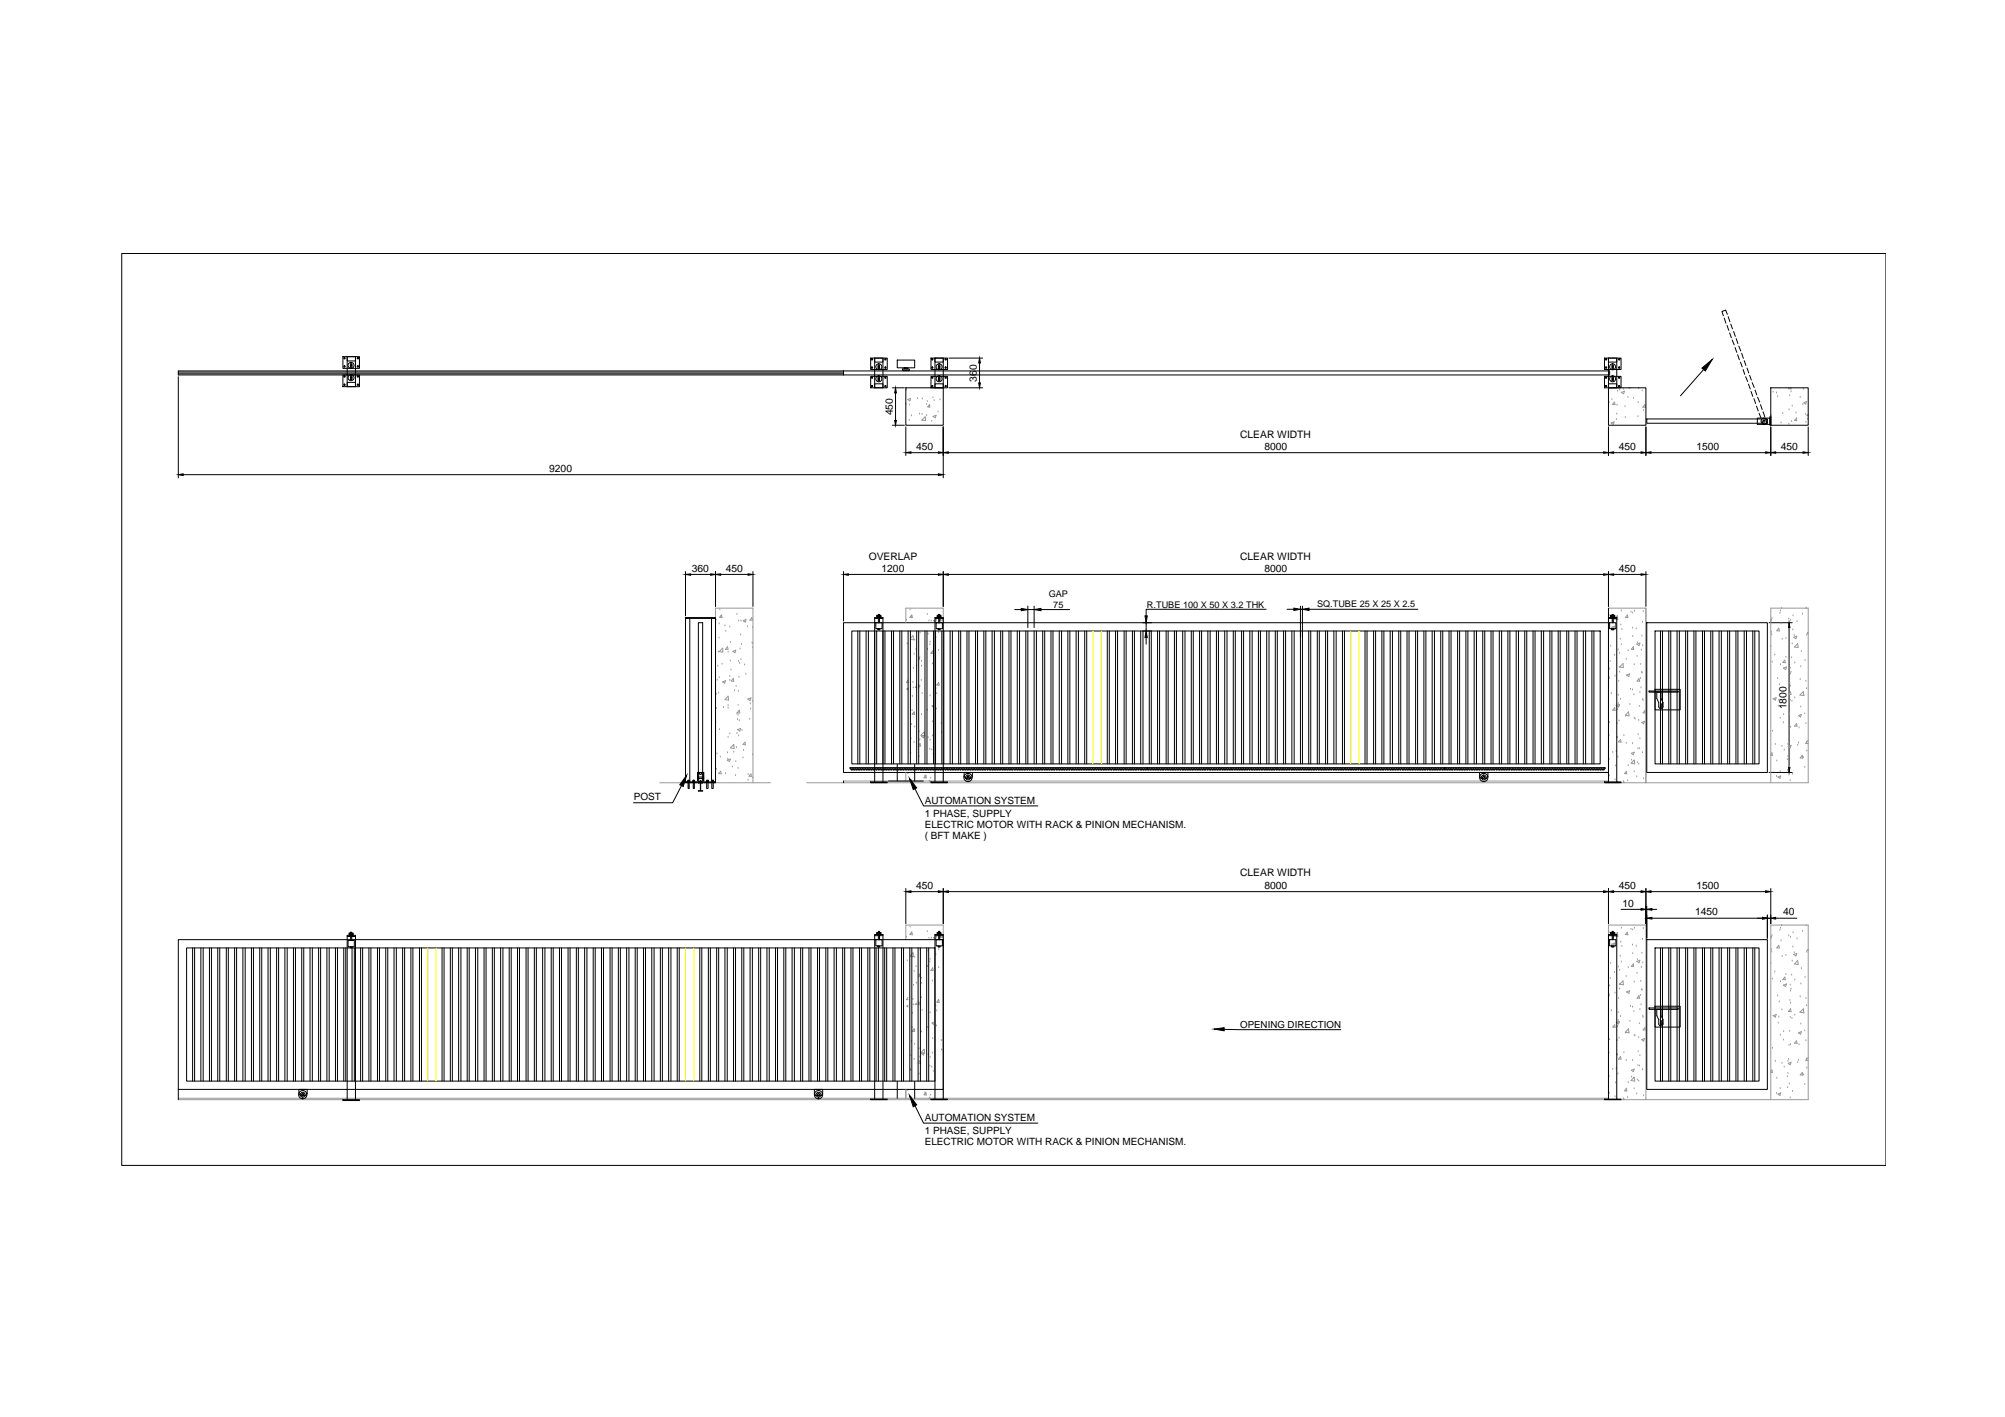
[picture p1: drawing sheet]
<svg xmlns="http://www.w3.org/2000/svg" width="297mm" height="210mm" viewBox="0 0 297 210" stroke-linecap="round" stroke-linejoin="round" font-family="sans-serif">
<!-- layer: 0 -->
<g fill="none" stroke="#000" stroke-width=".15">
<path d="M18 37.5h261.4v135.1h-261.4zM26.4 54.9h212.1v.6h-212.1zM26.4 55.8v15M26.4 55.4h98.6M26.4 55.1h98.6M50.8 55.5h2.5v1.8h-2.5zM50.8 52.8h2.5v1.8h-2.5zM51.4 56.6h1.3v.7h-1.3zM51.4 52.8h1.3v.7h-1.3zM51.4 52.8v4.5M51.9 54.3l.1 .1 .1-.1M51.9 56.2l.1 .1 .1-.1"/>
<path d="M51.9 54v.4M51.9 55.8v.4M52.1 54l-.1-.2-.1 .2M52.1 55.7l-.1-.1-.1 .1M52.2 54v.4M52.2 55.8v.4M52.7 52.8v4.5M125 54.9v.6M129 55.8h2.4v1.6h-2.4zM129 53h2.4v1.7h-2.4zM129.6 56.9h1.2v.5h-1.2zM129.6 53h1.2v.6h-1.2z"/>
<path d="M129.6 53v4.4M130.1 54.1v.4l.1 .2 .1-.2v-.4M130.1 55.9v.4l.1 .1 .1-.1v-.4M130.3 54.1l-.1-.1-.1 .1M130.3 55.9l-.1-.1-.1 .1M130.8 53v4.4M132.2 57.4h1.8M132.7 58.2v4.1M132.9 53.3h2.6v1.2h-2.6zM133.7 54.7h1v.2h-1zM133.9 54.5h.6v.2h-.6zM134.2 57.4h5.5v5.6h-5.5z"/>
<path d="M137.9 55.8h2.5v1.6h-2.5zM137.9 53h2.5v1.7h-2.5zM138.5 56.9h1.2v.5h-1.2zM138.5 53h1.2v.6h-1.2zM138.5 53v4.4M139 54.1v.4l.1 .2 .1-.2v-.4M139 55.9v.4l.1 .1 .1-.1v-.4M139.2 54.1l-.1-.1-.1 .1M139.2 55.9l-.1-.1-.1 .1M139.7 53v4.4M140.6 57.4h5M140.6 53h5"/>
<path d="M145.1 53.8v2.9M237.7 55.8h2.5v1.6h-2.5zM237.7 53h2.5v1.7h-2.5zM238.3 57.4h5.5v5.6h-5.5zM238.3 56.9h1.2v.5h-1.2zM238.3 53h1.2v.6h-1.2zM238.3 53v4.4M238.8 54.1v.5M238.8 55.9v.4M239 54.1v.5l-.2-.1M239 54.1l-.1-.1-.1 .1M239 55.9l-.1-.1-.1 .1"/>
<path d="M239 55.9v.5l-.2-.1M239.5 53v4.4M252.4 54.7l-3.4 3.9M255.4 47.1l.3 .8M255.9 48.2l.2 .7M255.9 46.6l-.2-.7-.6 .2 .2 .7M256 46.9l.3 .8M256.2 49.3l.3 .7M256.4 48l.3 .7M256.6 50.4l.3 .7M256.8 49.1l.3 .7M257 51.5l.3 .7"/>
<path d="M257.2 50.2l.3 .7M257.4 52.5l.3 .8M257.6 51.3l.3 .7M257.9 53.6l.2 .8M258 52.3l.3 .8M258.2 54.7l.3 .8M258.4 53.4l.3 .7M258.6 55.8l.3 .7M258.8 54.5l.3 .7M259 56.9l.3 .7M259.2 55.6l.3 .7M259.4 58l.3 .7"/>
<path d="M259.6 56.7l.3 .7M259.8 59.1l.3 .7M260 57.8l.3 .7M260.4 58.8l.3 .8M260.8 59.9l.3 .8M262.3 57.4h5.6v5.6h-5.6zM27.1 70.3h111.9M132.2 63h1.8M134.2 63.2v4.3M135 67.1h4M139.7 63.2v7.6M140.5 67.1h97.1"/>
<path d="M238.3 63.2v4.3M239.1 67.1h4M243.8 63.2v4.3M244 62.1h17.8v.6h-17.8zM244.6 67.1h17M260.2 60.2l.3 .7M260.4 61.9h1.8v1h-1.8zM260.6 61.2l.3 .7M261.2 61l.3 .7M261.6 62.1l.2 .6-.6 .2-.2-.6M262.2 61.8h.1v1.2h-.1zM262.3 61.8v1.2"/>
<path d="M262.3 63.2v4.3M263.1 67.1h4M267.9 63.2v4.3M101.6 91.6h.6v24.2h-.6zM101.6 84.7v6.5M102.3 85.1h3M103.5 92.2h.6v22.2h-.6zM105.4 91.6h.6v24.2h-.6zM106 91.5h-4.4v.1h4.4M106 84.7v5.1M106.8 85.1h4M111.5 84.7v5.1"/>
<path d="M125 92.2h113.3v22.2h-113.3zM125 84.7v7.3M125.7 85.1h13.3M126.2 93.5h110.9v19.7h-110.9zM127.1 93.5v19.7M127.4 93.5v19.7M128.3 93.5v19.7M128.7 93.5v19.7M129.6 91.6h1.2M129.8 92.2h.9v.9h-.9zM129.9 93.5v19.7M129.9 91.3h.6v.2h-.6z"/>
<path d="M129.9 91.1h.6v.2h-.6zM130 93.1h.3v.2h-.3zM130.1 91h.2v1.2h-.2zM131.1 93.5v19.7M132.1 93.5v19.7M132.4 93.5v19.7M133.3 93.5v19.7M133.6 93.5v19.7M134.5 93.5v19.7M134.9 93.5v19.7M135.8 93.5v19.7M136.1 93.5v19.7"/>
<path d="M137 93.5v19.7M137.3 93.5v19.7M138.3 93.5v19.7M138.5 91.6h1.2M138.6 93.5v19.7M138.7 92.2h.9v.9h-.9zM138.9 91.3h.5v.2h-.5zM138.9 91.1h.5v.2h-.5zM139 93.1h.3v.2h-.3zM139.1 91h.1v1.2h-.1zM139.5 93.5v19.7M139.7 84.7v5.1"/>
<path d="M139.8 93.5v19.7M140.5 85.1h97.1M140.8 93.5v19.7M141.1 93.5v19.7M142 93.5v19.7M142.3 93.5v19.7M143.3 93.5v19.7M143.6 93.5v19.7M144.5 93.5v19.7M144.8 93.5v19.7M145.8 93.5v19.7M146.1 93.5v19.7"/>
<path d="M147 93.5v19.7M147.3 93.5v19.7M148.3 93.5v19.7M148.5 93.5v19.7M149.5 93.5v19.7M149.8 93.5v19.7M150.3 90.3h1M150.7 93.5v19.7M151 93.5v19.7M152 93.5v19.7M152.3 89.8v3.2M152.3 93.5v19.7"/>
<path d="M152.3 90.3h.9M153.2 89.8v3.2M153.2 93.5v19.7M153.5 93.5v19.7M154.2 90.3h4.3M154.5 93.5v19.7M154.8 93.5v19.7M155.7 93.5v19.7M156 93.5v19.7M156.9 93.5v19.7M157.3 93.5v19.7M158.2 93.5v19.7"/>
<path d="M158.5 93.5v19.7M159.4 93.5v19.7M159.8 93.5v19.7M160.7 93.5v19.7M161 93.5v19.7M164 93.5v19.7M164.3 93.5v19.7M165.3 93.5v19.7M165.6 93.5v19.7M166.5 93.5v19.7M166.8 93.5v19.7M167.8 93.5v19.7"/>
<path d="M168.1 93.5v19.7M169 93.5v19.7M169.3 92.2h1.3M169.3 93.5h1.3M169.3 93.5v19.7M169.8 92.2v1.3M169.8 94.4v1M170.3 93.5v19.7M170.6 93.5v19.7M171.5 93.5v19.7M171.8 93.5v19.7M172.8 93.5v19.7"/>
<path d="M173.1 93.5v19.7M174 93.5v19.7M174.3 93.5v19.7M175.2 93.5v19.7M175.6 93.5v19.7M176.5 93.5v19.7M176.8 93.5v19.7M177.7 93.5v19.7M178 93.5v19.7M178.9 93.5v19.7M179.3 93.5v19.7M180.2 93.5v19.7"/>
<path d="M180.5 93.5v19.7M181.4 93.5v19.7M181.8 93.5v19.7M182.7 93.5v19.7M183 93.5v19.7M183.9 93.5v19.7M184.2 93.5v19.7M185.2 93.5v19.7M185.5 93.5v19.7M186.4 93.5v19.7M186.7 93.5v19.7M187.6 90.3h-17.8v.9"/>
<path d="M187.7 93.5v19.7M188 93.5v19.7M188.9 93.5v19.7M189.2 93.5v19.7M190.2 93.5v19.7M190.5 93.5v19.7M190.7 90.3h1M191.4 93.5v19.7M191.7 93.5v19.7M192.7 89.8v23.4M192.7 90.3h.3M193 89.8v23.4"/>
<path d="M193.9 93.5v19.7M193.9 90.3h16.2M194.2 93.5v19.7M195.2 93.5v19.7M195.5 93.5v19.7M196.4 93.5v19.7M196.7 93.5v19.7M197.6 93.5v19.7M198 93.5v19.7M198.9 93.5v19.7M199.2 93.5v19.7M202.2 93.5v19.7"/>
<path d="M202.5 93.5v19.7M203.5 93.5v19.7M203.8 93.5v19.7M204.7 93.5v19.7M205 93.5v19.7M206 93.5v19.7M206.3 93.5v19.7M207.2 93.5v19.7M207.5 93.5v19.7M208.4 93.5v19.7M208.7 93.5v19.7M209.7 93.5v19.7"/>
<path d="M210 93.5v19.7M210.9 93.5v19.7M211.2 93.5v19.7M212.2 93.5v19.7M212.5 93.5v19.7M213.4 93.5v19.7M213.7 93.5v19.7M214.7 93.5v19.7M215 93.5v19.7M215.9 93.5v19.7M216.2 93.5v19.7M217.2 93.5v19.7"/>
<path d="M217.5 93.5v19.7M218.4 93.5v19.7M218.7 93.5v19.7M219.7 93.5v19.7M220 93.5v19.7M220.9 93.5v19.7M221.2 93.5v19.7M222.1 93.5v19.7M222.5 93.5v19.7M223.4 93.5v19.7M223.7 93.5v19.7M224.6 93.5v19.7"/>
<path d="M225 93.5v19.7M225.9 93.5v19.7M226.2 93.5v19.7M227.1 93.5v19.7M227.4 93.5v19.7M228.3 93.5v19.7M228.7 93.5v19.7M229.6 93.5v19.7M229.9 93.5v19.7M230.8 93.5v19.7M231.1 93.5v19.7M232.1 93.5v19.7"/>
<path d="M232.4 93.5v19.7M233.3 93.5v19.7M233.6 93.5v19.7M234.6 93.5v19.7M234.9 93.5v19.7M235.8 93.5v19.7M236.1 93.5v19.7M238.3 84.7v5.1M238.3 90.1v25.7M238.3 91.6h1.2M238.3 91.5h1.2v24.3M238.5 92.2h.9v.9h-.9z"/>
<path d="M238.6 91.3h.6v.2h-.6zM238.6 91.1h.6v.2h-.6zM238.8 93.1h.3v.2h-.3zM238.8 91h.2v1.2h-.2zM239.1 85.1h4M243.8 84.7v5.1M244 92.2h17.8v22.2h-17.8zM245.2 93.5h15.4v19.7h-15.4zM246 93.5v19.7M246.3 93.5v19.7M247.2 93.5v19.7M247.5 93.5v19.7"/>
<path d="M248.5 93.5v19.7M248.8 93.5v19.7M249.7 93.5v19.7M250 93.5v19.7M251 93.5v19.7M251.2 93.5v19.7M252.2 93.5v19.7M252.5 93.5v19.7M253.4 93.5v19.7M253.7 93.5v19.7M254.7 93.5v19.7M255 93.5v19.7"/>
<path d="M255.9 93.5v19.7M256.2 93.5v19.7M257.2 93.5v19.7M257.5 93.5v19.7M258.4 93.5v19.7M258.7 93.5v19.7M259.7 93.5v19.7M260 93.5v19.7M262.1 92.2h3.4M265 93v20.7M101 116.4l-1.3 2.5h-5.8M101.6 115.8h1.7v.2h-1.7z"/>
<path d="M101.9 115.7h.3v.1h-.3zM101.9 115.6h.2v1.2h-.2zM102.6 115.7h.4v.1h-.4zM102.7 115.6h.2v1.2h-.2zM103.3 114.4l1 .1zM103.3 114.5h.1v1.2h-.1zM103.3 115.3h1M103.3 115.1h1M103.5 116h.6zM103.5 117.1l.6 .1zM103.6 114.6l.2 .1 .3-.1v1.2l-.3-.1-.2 .1M103.7 114.6h-.2v1.2h.2"/>
<path d="M103.8 116v1.1M104.2 114.5h.1v1.2h-.1zM104.3 115.8h1.7v.2h-1.7zM104.6 115.7h.3v.1h-.3zM104.7 115.6h.2v1.2h-.2zM105.4 115.7h.3v.1h-.3zM105.5 115.6h.2v1.2h-.2zM125 115.7v.3M129 115.8h2.4v.2h-2.4zM129.6 115.8v-24.3h1.2v24.3M131.6 115.7h5.2M132.9 113.2v2.5"/>
<path d="M135.5 113.2v2.5M135.6 116.8l1.2 2.6h17M137.9 115.8h2.5v.2h-2.5zM138.5 115.8v-24.3h1.2v24.3M143.3 115.2v.1h-.3l-.2-.3v-.6h1.3v.6l-.3 .3h-.2v-.1M143.6 115.2l-.2-.2-.1 .2M170 113.9v.1l-.2-.1-.1 .1-.1-.1-.1 .1-.2-.1-.1 .1-.1-.1-.1 .1-.2-.1-.1 .1-.1-.1-.2 .1v-.1l-.2 .1-.1-.1-.1 .1-.1-.1-.2 .1-.1-.1-.1 .1-.2-.1-.1 .1-.1-.1-.1 .1-.2-.1-.1 .1-.1-.1-.1 .1-.1-.1-.2 .1-.1-.1-.1 .1-.1-.1-.2 .1-.1-.1-.1 .1-.1-.1-.2 .1-.1-.1-.1 .1-.2-.1-.1 .1-.1-.1-.1 .1-.1-.1-.2 .1-.1-.1-.1 .1-.1-.1-.2 .1-.1-.1-.1 .1-.1-.1-.2 .1-.1-.1-.1 .1-.1-.1-.2 .1-.1-.1-.1 .1-.1-.1-.2 .1-.1-.1-.1 .1-.1-.1-.1 .1-.2-.1-.1 .1-.1-.1-.2 .1-.1-.1-.1 .1-.1-.1-.2 .1-.1-.1-.1 .1-.1-.1-.2 .1-.1-.1-.1 .1-.1-.1-.1 .1-.2-.1-.1 .1-.1-.1-.1 .1-.2-.1-.1 .1-.1-.1-.1 .1-.2-.1-.1 .1-.1-.1-.2 .1v-.1l-.2 .1-.1-.1-.1 .1-.2-.1-.1 .1-.1-.1-.1 .1-.2-.1-.1 .1-.1-.1-.1 .1-.2-.1-.1 .1-.1-.1-.1 .1-.1-.1-.2 .1-.1-.1-.1 .1-.1-.1-.2 .1-.1-.1-.1 .1-.1-.1-.2 .1-.1-.1-.1 .1-.2-.1-.1 .1-.1-.1-.1 .1-.1-.1-.1 .1-.2-.1-.1 .1-.1-.1-.2 .1-.1-.1-.1 .1-.1-.1-.2 .1-.1-.1-.1 .1-.1-.1-.2 .1-.1-.1-.1 .1-.1-.1-.2 .1-.1-.1-.1 .1-.1-.1-.1 .1-.2-.1-.1 .1-.1-.1-.2 .1-.1-.1-.1 .1-.1-.1-.2 .1-.1-.1-.1 .1-.1-.1-.2 .1-.1-.1-.1 .1-.1-.1-.1 .1-.2-.1-.1 .1-.1-.1-.1 .1-.2-.1-.1 .1-.1-.1-.2 .1-.1-.1-.1 .1-.1-.1-.2 .1v-.1l-.2 .1-.1-.1-.1 .1-.2-.1-.1 .1-.1-.1-.1 .1-.2-.1-.1 .1-.1-.1-.1 .1-.2-.1-.1 .1-.1-.1-.1 .1-.1-.1-.2 .1-.1-.1-.1 .1-.1-.1-.2 .1-.1-.1-.1 .1-.2-.1-.1 .1-.1-.1-.1 .1-.2-.1-.1 .1-.1-.1-.1 .1-.1-.1-.2 .1-.1-.1-.1 .1-.1-.1-.2 .1-.1-.1-.1 .1-.1-.1-.2 .1-.1-.1-.1 .1-.1-.1-.2 .1-.1-.1-.1 .1-.1-.1-.2 .1-.1-.1-.1 .1-.1-.1-.1 .1-.2-.1-.1 .1-.1-.1-.2 .1-.1-.1-.1 .1-.1-.1-.2 .1-.1-.1-.1 .1-.1-.1-.2 .1-.1-.1-.1 .1-.1-.1-.1 .1-.2-.1-.1 .1-.1-.1-.1 .1-.2-.1-.1 .1-.1-.1-.2 .1-.1-.1-.1 .1-.1-.1-.2 .1v-.1l-.2 .1-.1-.1-.1 .1-.2-.1-.1 .1-.1-.1-.1 .1-.2-.1-.1 .1-.1-.1-.1 .1-.2-.1-.1 .1-.1-.1-.2 .1v-.1l-.2 .1-.1-.1-.1 .1-.1-.1-.2 .1-.1-.1-.1 .1-.2-.1-.1 .1-.1-.1-.1 .1-.2-.1-.1 .1-.1-.1-.1 .1-.1-.1-.2 .1-.1-.1-.1 .1-.1-.1-.2 .1-.1-.1-.1 .1-.1-.1-.2 .1-.1-.1-.1 .1-.2-.1-.1 .1-.1-.1-.1 .1-.1-.1-.2 .1-.1-.1-.1 .1-.1-.1-.2 .1-.1-.1-.1 .1-.1-.1-.2 .1-.1-.1-.1 .1-.1-.1-.2 .1-.1-.1-.1 .1-.1-.1-.2 .1-.1-.1-.1 .1-.1-.1-.1 .1-.2-.1-.1 .1-.1-.1-.1 .1-.2-.1-.1 .1-.2-.1-.1 .1-.1-.1-.2 .1-.1-.1-.1 .1-.1-.1-.2 .1-.1-.1-.1 .1-.1-.1-.2 .1-.1-.1-.1 .1-.2-.1-.1 .1-.1-.1-.1 .1-.2-.1v-.2h111.9v.2l-.2 .1-.1-.1-.1 .1-.1-.1-.1 .1-.2-.1-.1 .1-.1-.1-.2 .1-.1-.1-.1 .1-.1-.1-.2 .1-.1-.1-.1 .1-.1-.1-.2 .1-.1-.1-.1 .1-.1-.1-.1 .1-.2-.1-.1 .1-.1-.1-.1 .1-.2-.1-.1 .1-.1-.1-.2 .1-.1-.1-.1 .1-.1-.1-.2 .1v-.1l-.2 .1-.1-.1-.1 .1-.2-.1-.1 .1-.1-.1-.1 .1-.2-.1-.1 .1-.1-.1-.1 .1-.2-.1-.1 .1-.1-.1-.2 .1v-.1l-.2 .1-.1-.1-.1 .1-.1-.1-.2 .1-.1-.1-.1 .1-.2-.1-.1 .1-.1-.1-.1 .1-.2-.1-.1 .1-.1-.1-.1 .1-.1-.1-.2 .1-.1-.1-.1 .1-.1-.1-.2 .1-.1-.1-.1 .1-.1-.1-.2 .1-.1-.1-.1 .1-.2-.1-.1 .1-.1-.1-.1 .1-.1-.1-.2 .1-.1-.1-.1 .1-.1-.1-.2 .1-.1-.1-.1 .1-.1-.1-.2 .1-.1-.1-.1 .1-.1-.1-.2 .1-.1-.1-.1 .1-.1-.1-.2 .1-.1-.1-.1 .1-.1-.1-.1 .1-.2-.1-.1 .1-.1-.1-.1 .1-.2-.1-.1 .1-.1-.1-.2 .1-.1-.1-.1 .1-.1-.1-.2 .1v-.1l-.2 .1-.1-.1-.1 .1-.2-.1-.1 .1-.1-.1-.1 .1-.2-.1-.1 .1-.1-.1-.1 .1-.2-.1-.1 .1-.1-.1-.2 .1v-.1l-.2 .1-.1-.1-.1 .1-.1-.1-.2 .1-.1-.1-.1 .1-.2-.1-.1 .1-.1-.1-.1 .1-.2-.1-.1 .1-.1-.1-.1 .1-.1-.1-.2 .1-.1-.1-.1 .1-.1-.1-.2 .1-.1-.1-.1 .1-.1-.1-.2 .1-.1-.1-.1 .1-.2-.1-.1 .1-.1-.1-.1 .1-.1-.1-.2 .1-.1-.1-.1 .1-.1-.1-.2 .1-.1-.1-.1 .1-.1-.1-.2 .1-.1-.1-.1 .1-.2-.1-.1 .1-.1-.1-.2 .1-.1-.1-.1 .1-.1-.1-.2 .1-.1-.1-.1 .1-.2-.1-.1 .1-.1-.1-.1 .1-.2-.1M170 113.9l.1 .1 .2-.1 .1 .1 .1-.1 .1 .1 .2-.1 .1 .1 .1-.1 .1 .1 .1-.1 .2 .1 .1-.1 .1 .1 .1-.1 .2 .1 .1-.1 .1 .1 .2-.1 .1 .1 .1-.1 .1 .1 .2-.1 .1 .1 .1-.1 .1 .1 .1-.1 .2 .1 .1-.1 .1 .1 .1-.1 .2 .1 .1-.1 .1 .1 .1-.1 .2 .1 .1-.1 .1 .1 .2-.1 .1 .1 .1-.1 .1 .1 .1-.1 .1 .1 .2-.1 .1 .1 .1-.1 .2 .1 .1-.1 .1 .1 .1-.1 .2 .1 .1-.1 .1 .1 .1-.1 .2 .1 .1-.1 .1 .1 .1-.1 .1 .1 .2-.1 .1 .1 .1-.1 .1 .1 .2-.1 .1 .1 .1-.1 .2 .1 .1-.1 .1 .1 .1-.1 .2 .1v-.1l.2 .1 .1-.1 .1 .1 .2-.1 .1 .1 .1-.1 .1 .1 .2-.1 .1 .1 .1-.1 .1 .1 .2-.1 .1 .1 .1-.1 .1 .1 .1-.1 .2 .1 .1-.1 .1 .1 .1-.1 .2 .1 .1-.1 .1 .1 .1-.1 .2 .1 .1-.1 .1 .1 .2-.1 .1 .1 .1-.1 .1 .1 .2-.1 .1 .1 .1-.1 .1 .1 .1-.1 .2 .1 .1-.1 .1 .1 .1-.1 .2 .1 .1-.1 .1 .1 .1-.1 .2 .1 .1-.1 .1 .1 .2-.1 .1 .1 .1-.1 .1 .1 .1-.1 .1 .1 .2-.1 .1 .1 .1-.1 .2 .1 .1-.1 .1 .1 .1-.1 .2 .1 .1-.1 .1 .1 .1-.1 .2 .1 .1-.1 .1 .1 .1-.1 .1 .1 .2-.1 .1 .1 .1-.1 .1 .1 .2-.1 .1 .1 .1-.1 .2 .1 .1-.1 .1 .1 .1-.1 .2 .1v-.1l.2 .1 .1-.1 .1 .1 .2-.1 .1 .1 .1-.1 .1 .1 .2-.1 .1 .1 .1-.1 .1 .1 .2-.1 .1 .1 .1-.1 .2 .1v-.1l.2 .1 .1-.1 .1 .1 .1-.1 .2 .1 .1-.1 .1 .1 .2-.1 .1 .1 .1-.1 .1 .1 .2-.1 .1 .1 .1-.1 .1 .1 .2-.1 .1 .1 .1-.1 .1 .1 .1-.1 .2 .1 .1-.1 .1 .1 .1-.1 .2 .1 .1-.1 .1 .1 .1-.1 .2 .1 .1-.1 .1 .1 .2-.1 .1 .1 .1-.1 .1 .1 .1-.1 .1 .1 .2-.1 .1 .1 .1-.1 .2 .1 .1-.1 .1 .1 .1-.1 .2 .1 .1-.1 .1 .1 .1-.1 .2 .1 .1-.1 .1 .1 .1-.1 .1 .1 .2-.1 .1 .1 .1-.1 .1 .1 .2-.1 .1 .1 .1-.1 .2 .1 .1-.1 .1 .1 .1-.1 .2 .1v-.1l.2 .1 .1-.1 .1 .1 .2-.1 .1 .1 .1-.1 .1 .1 .2-.1 .1 .1 .1-.1 .1 .1 .2-.1 .1 .1 .1-.1 .2 .1v-.1l.2 .1 .1-.1 .1 .1 .1-.1 .2 .1 .1-.1 .1 .1 .2-.1 .1 .1 .1-.1 .1 .1 .2-.1 .1 .1 .1-.1 .1 .1 .2-.1 .1 .1 .1-.1 .1 .1 .1-.1 .2 .1 .1-.1 .1 .1 .1-.1 .2 .1 .1-.1 .1 .1 .2-.1 .1 .1 .1-.1 .1 .1 .2-.1 .1 .1 .1-.1 .1 .1 .1-.1 .2 .1 .1-.1 .1 .1 .1-.1 .2 .1 .1-.1 .1 .1 .1-.1 .2 .1 .1-.1 .1 .1 .1-.1 .2 .1 .1-.1 .1 .1 .1-.1 .1 .1 .2-.1 .1 .1 .1-.1 .1 .1 .2-.1 .1 .1 .1-.1 .2 .1 .1-.1 .1 .1 .1-.1 .2 .1 .1-.1 .1 .1 .1-.1 .1 .1 .2-.1 .1 .1 .1-.1 .1 .1 .2-.1 .1 .1 .1-.1 .1 .1 .2-.1 .1 .1 .1-.1 .2 .1v-.1l.2 .1 .1-.1 .1 .1 .1-.1 .2 .1 .1-.1 .1 .1 .2-.1 .1 .1 .1-.1 .1 .1 .2-.1 .1 .1 .2-.1 .1 .1 .1-.1 .1 .1 .2-.1 .1 .1v-.1M170 113.7v.2M214 113.7v.2M219.8 114.4h18.5M220 115.2l-.2-.2-.1 .1v.2h-.3l-.2-.3v-.6h1.2v.6l-.2 .3h-.2v-.1"/>
<path d="M237.7 115.8h2.5v.2h-2.5zM244.3 102.4h4.3v.1h-4.3zM245.2 102.1h3.7v3.1h-3.7zM245.7 104.7v-.6l-.3-.6v-1h.7v1l.3 .6v.6M245.7 104.7a.32 .32 0 0 0 .4 .3 .32 .32 0 0 0 .3-.3M246 104.8h.1M246 104.3h.1v.5M262.1 114.4h3.4M26.4 139.2h113.3v22.2h-113.3zM51.4 138.7h1.3M51.6 139.3h.9v1h-.9zM51.7 138.4h.6v.2h-.6z"/>
<path d="M51.7 138.2h.6v.2h-.6zM51.9 138.1h.2v1.2h-.2zM129.6 138.6h1.2M129.8 139.2h.9v.9h-.9zM129.9 138.3h.6v.1h-.6zM129.9 138.1h.6v.2h-.6zM130.1 138h.2v1.2h-.2zM134.2 131.6v5.2M135 132.1h4M138.5 138.6h1.2M138.7 139.2h.9v.9h-.9zM138.9 138.3h.5v.1h-.5z"/>
<path d="M138.9 138.1h.5v.2h-.5zM139.1 138h.1v1.2h-.1zM139.7 131.6v5.2M140.5 132.1h97.1M238.3 131.6v5.2M238.3 138.6h1.2M238.5 139.2h.9v.9h-.9zM238.6 138.3h.6v.1h-.6zM238.6 138.1h.6v.2h-.6zM238.8 138h.2v1.2h-.2zM239.1 132.1h4M240.2 134.7h2.9"/>
<path d="M243.8 131.6v5.2M243.8 134.7h.2M244 139.2h17.8v22.2h-17.8zM244 134.2v4.8M244.6 132.1h17M244.7 136h16.4M244.7 134.7h.7M261.8 135.6v3.4M261.8 136h.5M262.3 131.6v5.2M263.1 136h3.1M27.6 140.4h110.9v19.7h-110.9z"/>
<path d="M28.5 140.4v19.7M28.8 140.4v19.7M29.8 140.4v19.7M30.1 140.4v19.7M31 140.4v19.7M31.3 140.4v19.7M32.3 140.4v19.7M32.6 140.4v19.7M33.5 140.4v19.7M33.8 140.4v19.7M34.8 140.4v19.7M35.1 140.4v19.7"/>
<path d="M36 140.4v19.7M36.3 140.4v19.7M37.3 140.4v19.7M37.5 140.4v19.7M38.5 140.4v19.7M38.8 140.4v19.7M39.7 140.4v19.7M40 140.4v19.7M41 140.4v19.7M41.3 140.4v19.7M42.2 140.4v19.7M42.5 140.4v19.7"/>
<path d="M43.5 140.4v19.7M43.8 140.4v19.7M44.7 140.4v19.7M45 140.4v19.7M45.9 140.4v19.7M46.3 140.4v19.7M47.2 140.4v19.7M47.5 140.4v19.7M48.4 140.4v19.7M48.8 140.4v19.7M49.7 140.4v19.7M50 140.4v19.7"/>
<path d="M50.9 140.4v19.7M51.2 140.4v19.7M51.9 140.3h.3v.1h-.3zM52.2 140.4v19.7M52.5 140.4v19.7M53.4 140.4v19.7M53.7 140.4v19.7M54.7 140.4v19.7M54.9 140.4v19.7M55.9 140.4v19.7M56.2 140.4v19.7M57.2 140.4v19.7"/>
<path d="M57.4 140.4v19.7M58.4 140.4v19.7M58.7 140.4v19.7M59.6 140.4v19.7M59.9 140.4v19.7M60.9 140.4v19.7M61.2 140.4v19.7M62.1 140.4v19.7M62.4 140.4v19.7M65.5 140.4v19.7M65.8 140.4v19.7M66.7 140.4v19.7"/>
<path d="M67 140.4v19.7M67.9 140.4v19.7M68.3 140.4v19.7M69.2 140.4v19.7M69.5 140.4v19.7M70.4 140.4v19.7M70.8 140.4v19.7M71.7 140.4v19.7M72 140.4v19.7M72.9 140.4v19.7M73.2 140.4v19.7M74.2 140.4v19.7"/>
<path d="M74.5 140.4v19.7M75.4 140.4v19.7M75.7 140.4v19.7M76.7 140.4v19.7M77 140.4v19.7M77.9 140.4v19.7M78.2 140.4v19.7M79.2 140.4v19.7M79.5 140.4v19.7M80.4 140.4v19.7M80.7 140.4v19.7M81.7 140.4v19.7"/>
<path d="M82 140.4v19.7M82.9 140.4v19.7M83.2 140.4v19.7M84.2 140.4v19.7M84.5 140.4v19.7M85.4 140.4v19.7M85.7 140.4v19.7M86.6 140.4v19.7M87 140.4v19.7M87.9 140.4v19.7M88.2 140.4v19.7M89.1 140.4v19.7"/>
<path d="M89.4 140.4v19.7M90.4 140.4v19.7M90.7 140.4v19.7M91.6 140.4v19.7M91.9 140.4v19.7M92.8 140.4v19.7M93.2 140.4v19.7M94.1 140.4v19.7M94.4 140.4v19.7M95.3 140.4v19.7M95.6 140.4v19.7M96.6 140.4v19.7"/>
<path d="M96.9 140.4v19.7M97.8 140.4v19.7M98.1 140.4v19.7M99.1 140.4v19.7M99.4 140.4v19.7M100.3 140.4v19.7M100.6 140.4v19.7M103.7 140.4v19.7M104 140.4v19.7M104.9 140.4v19.7M105.2 140.4v19.7M106.2 140.4v19.7"/>
<path d="M106.5 140.4v19.7M107.4 140.4v19.7M107.7 140.4v19.7M108.7 140.4v19.7M109 140.4v19.7M109.9 140.4v19.7M110.2 140.4v19.7M111.1 140.4v19.7M111.5 140.4v19.7M112.4 140.4v19.7M112.7 140.4v19.7M113.6 140.4v19.7"/>
<path d="M114 140.4v19.7M114.9 140.4v19.7M115.2 140.4v19.7M116.1 140.4v19.7M116.4 140.4v19.7M117.3 140.4v19.7M117.7 140.4v19.7M118.6 140.4v19.7M118.9 140.4v19.7M119.8 140.4v19.7M120.1 140.4v19.7M121.1 140.4v19.7"/>
<path d="M121.4 140.4v19.7M122.3 140.4v19.7M122.6 140.4v19.7M123.6 140.4v19.7M123.9 140.4v19.7M124.8 140.4v19.7M125.1 140.4v19.7M126.1 140.4v19.7M126.4 140.4v19.7M127.3 140.4v19.7M127.6 140.4v19.7M128.6 140.4v19.7"/>
<path d="M128.9 140.4v19.7M129.8 140.4v19.7M130 140.1h.3v.2h-.3zM130.1 140.4v19.7M131.1 140.4v19.7M131.4 140.4v19.7M132.3 140.4v19.7M132.6 140.4v19.7M133.6 140.4v19.7M133.9 140.4v19.7M134.8 140.4v19.7M135.1 140.4v19.7"/>
<path d="M136 140.4v19.7M136.4 140.4v19.7M137.3 140.4v19.7M137.6 140.4v19.7M139 140.1h.3v.2h-.3zM181.4 152.5h17.2M238.8 140.1h.3v.2h-.3zM244.3 149.3h4.3v.2h-4.3zM245.2 140.4h15.4v19.7h-15.4zM245.2 149.1h3.7v3h-3.7zM245.4 149.5h.7v1l.3 .5v.7a.32 .32 0 0 1-.3 .3 .32 .32 0 0 1-.4-.3v-.7l-.3-.5zM246 151.7h.1"/>
<path d="M246 140.4v19.7M246.1 151.2h-.1M246.1 151.3v.5M246.3 140.4v19.7M247.2 140.4v19.7M247.5 140.4v19.7M248.5 140.4v19.7M248.8 140.4v19.7M249.7 140.4v19.7M250 140.4v19.7M251 140.4v19.7M251.2 140.4v19.7"/>
<path d="M252.2 140.4v19.7M252.5 140.4v19.7M253.4 140.4v19.7M253.7 140.4v19.7M254.7 140.4v19.7M255 140.4v19.7M255.9 140.4v19.7M256.2 140.4v19.7M257.2 140.4v19.7M257.5 140.4v19.7M258.4 140.4v19.7M258.7 140.4v19.7"/>
<path d="M259.7 140.4v19.7M260 140.4v19.7M26.4 161.4v1.5M44.7 162.2l.2-.2 .1 .2M44.7 162.2v.1h-.2l-.2-.3v-.6h1.2v.6l-.2 .3h-.3v-.1M50.8 162.9h2.5v.1h-2.5zM51.4 162.9v-24.3h1.3v24.3M121.1 162.2v.1h-.2l-.2-.3v-.6h1.2v.6l-.2 .3h-.2v-.1M121.1 162.2l.2-.2 .1 .2M129 162.8h2.4v.1h-2.4zM129.6 162.8v-24.4h1.2v24.4M132.9 160.2v2.5"/>
<path d="M135.5 160.2v2.5M135.6 163.8l1.2 2.6h17M137.9 162.8h2.5v.1h-2.5zM138.5 162.8v-24.4h1.2v24.4M237.7 162.8h2.5v.1h-2.5zM238.3 162.8v-24.4h1.2v24.4"/>
<circle cx="51" cy="57" r=".11"/>
<circle cx="51" cy="53.1" r=".11"/>
<circle cx="51" cy="55.8" r=".11"/>
<circle cx="51" cy="54.3" r=".11"/>
<circle cx="52" cy="55.9" r=".44"/>
<circle cx="52" cy="54.1" r=".44"/>
<circle cx="52" cy="54.1" r=".11"/>
<circle cx="52" cy="55.9" r=".11"/>
<circle cx="53" cy="57" r=".11"/>
<circle cx="53" cy="53.1" r=".11"/>
<circle cx="53" cy="54.3" r=".11"/>
<circle cx="53" cy="55.8" r=".11"/>
<circle cx="129.2" cy="55.9" r=".11"/>
<circle cx="129.2" cy="53.2" r=".11"/>
<circle cx="129.2" cy="57.2" r=".11"/>
<circle cx="129.2" cy="54.5" r=".11"/>
<circle cx="130.2" cy="56.1" r=".11"/>
<circle cx="130.2" cy="54.3" r=".11"/>
<circle cx="130.2" cy="56.1" r=".44"/>
<circle cx="130.2" cy="54.3" r=".44"/>
<circle cx="131.2" cy="54.5" r=".11"/>
<circle cx="131.2" cy="55.9" r=".11"/>
<circle cx="131.2" cy="57.2" r=".11"/>
<circle cx="131.2" cy="53.2" r=".11"/>
<circle cx="138.1" cy="55.9" r=".11"/>
<circle cx="138.1" cy="54.5" r=".11"/>
<circle cx="138.1" cy="57.2" r=".11"/>
<circle cx="138.1" cy="53.2" r=".11"/>
<circle cx="139.1" cy="56.1" r=".11"/>
<circle cx="139.1" cy="54.3" r=".11"/>
<circle cx="139.1" cy="54.3" r=".44"/>
<circle cx="139.1" cy="56.1" r=".44"/>
<circle cx="140.1" cy="55.9" r=".11"/>
<circle cx="140.1" cy="57.2" r=".11"/>
<circle cx="140.1" cy="53.2" r=".11"/>
<circle cx="140.1" cy="54.5" r=".11"/>
<circle cx="237.9" cy="57.2" r=".11"/>
<circle cx="237.9" cy="55.9" r=".11"/>
<circle cx="237.9" cy="53.2" r=".11"/>
<circle cx="237.9" cy="54.5" r=".11"/>
<circle cx="238.9" cy="54.3" r=".11"/>
<circle cx="238.9" cy="56.1" r=".11"/>
<circle cx="238.9" cy="56.1" r=".44"/>
<circle cx="238.9" cy="54.3" r=".44"/>
<circle cx="239.9" cy="54.5" r=".11"/>
<circle cx="239.9" cy="57.2" r=".11"/>
<circle cx="239.9" cy="55.9" r=".11"/>
<circle cx="239.9" cy="53.2" r=".11"/>
<circle cx="261.3" cy="62.4" r=".44"/>
<circle cx="261.3" cy="62.4" r=".15"/>
<circle cx="103.8" cy="115.8" r=".11"/>
<circle cx="143.4" cy="115.2" r=".61"/>
<circle cx="143.4" cy="115.2" r=".36"/>
<circle cx="143.4" cy="115.2" r=".15"/>
<circle cx="219.8" cy="115.2" r=".61"/>
<circle cx="219.8" cy="115.2" r=".36"/>
<circle cx="219.8" cy="115.2" r=".15"/>
<circle cx="44.9" cy="162.2" r=".15"/>
<circle cx="44.9" cy="162.2" r=".36"/>
<circle cx="44.9" cy="162.2" r=".61"/>
<circle cx="121.3" cy="162.2" r=".15"/>
<circle cx="121.3" cy="162.2" r=".36"/>
<circle cx="121.3" cy="162.2" r=".61"/>
</g>
<g fill="none" stroke="#989898" stroke-width=".15">
<path d="M134.2 59.9h.1M134.3 57.8h.1M134.5 59.2l.4-.2-.1 .4zM134.7 60h.1M135.9 59.1h.1M136.7 59.1h.1M137.3 59.9h.1M137.4 59.5h.1M137.7 59.9l.1 .4h-.4zM138.2 58.9h.1M138.4 59.4h.1M139.3 59.2h.1"/>
<path d="M238.4 59.6h.1M238.8 59.2h.1M239.2 59.6l.1 .3h-.4zM239.6 58h.1M239.9 57.8h.1M240.2 58.1l.5-.1-.2 .3zM240.5 57.7h.1M241.2 58.9h.1M241.2 57.4h.3M242 59h.1M242.7 59.6h.1M242.8 57.6h.1"/>
<path d="M243.3 57.9h.1M243.7 59.9l-.3 .4h.4l-.1-.4M262.7 58.1h.1M263.2 58.2h.1M263.4 58.8h.1M265 57.4v.2h.3v-.2M265.1 58.6h.1M265.3 58h.1M266.7 58.9h.1M267.1 59.9h.1M267.2 57.7h.1M267.2 59.6l.4-.1-.1 .4z"/>
<path d="M134.7 62.3h.1M135 61.6h.1M136.2 61.3h.1M136.6 62.2l.5-.5v.6zM136.6 61.4h.1M137.3 61.6h.1M138 62.4h.1M138.2 61.7l.5-.2-.1 .4zM139 61h.1M238.7 62.7l.4-.2-.1 .4zM239.5 62.1h.1M239.5 61.3h.1"/>
<path d="M239.6 60h.1M240.7 60.2h.1M240.8 61.8h.1M242.7 61.7h.1M243.5 60.8h.1M262.3 61.5v.1M262.4 61.8h.1M263.9 62.7h.1M264.1 61.3h.1M265 62.8h.1M265 60.7h.1M265.4 62.4h.1"/>
<path d="M265.5 60.2h.1M266.1 61.2h.1M266.1 61.9l.1 .4h-.3zM267.5 61.4h.1M267.5 62.6h.1M267.8 62.1h.1M267.9 61.3l-.2 .3h.2M106.1 91.9h.1M106.3 98.7h.1M106.4 96.6h.1M106.5 94.5h.1M106.6 96.5l.5-.5v.6z"/>
<path d="M106.6 92.4h.1M106.6 90.3h.1M106.8 91.4h.1M106.9 91.1l.1 .4-.4-.1zM107 98.4h.1M107.4 92.7h.1M107.5 93.5h.1M107.8 96.2h-.3l.3-.4 .1 .4M107.9 96.6h.1M108.1 92.9h.1M108.2 97.9h.1M108.2 95.2h.1"/>
<path d="M108.3 99.2h.1M108.6 96.5l.4-.2-.1 .4zM109.2 91h.1M109.4 98h.1M109.4 92h.1M109.6 98.3h.1M109.6 96.1h.1M109.7 94.1h.1M109.8 92h.1M109.8 97.7h.1M109.9 95.5h.1M110.1 91.9l.4-.1-.1 .4z"/>
<path d="M110.3 98.5h.1M110.5 99.9h.1M110.7 92.8h.1M111.4 91.5l.1 .4h-.4zM111.4 95.3h.1M111.5 93h.1M111.5 96h.1M111.5 95.3h.1M134.2 92.2v-2.1h5.5v2.1M134.3 91.9h.1M134.4 95.4h.1M134.8 90.3h.1"/>
<path d="M134.9 94.6l.4-.5v.7l-.4-.1M135 91.4h.1M135.1 91.1l.1 .4-.4-.1zM135.3 99h.1M135.4 96.9h.1M135.5 94.8h.1M135.7 96.2h.1M135.8 98.7h.1M136.1 97.4l.2-.1-.2 .4M136.3 93.8h.1M136.5 98.7h.1M136.5 98h.1"/>
<path d="M137.4 91h.1M137.4 96.2h.1M137.5 93.9h.1M137.6 92h.1M137.8 95.5h.1M137.8 95.1h.1M138 92h.1M138.1 98.3h.1M138.2 96.4l.1 .4h-.4zM138.3 91.9l.4-.1-.1 .4zM138.6 94.4h.1M139.1 93.7h.1"/>
<path d="M139.1 96.4h.1M139.6 91.5l.1 .4h-.4zM238.3 90.1h5.5v25.9M238.5 99.1h.1M238.5 91.2h.1M238.5 98h.1M238.6 95.7h.1M238.8 92.9l.4-.1-.1 .3zM239.1 93h.1M239.2 97.1h.1M239.6 91.2l.1 .6-.6-.1zM239.7 96.3h.1"/>
<path d="M239.9 98.8h.1M239.9 96.8h.1M239.9 99.6h.1M239.9 98.8l.6-.5v.6zM240 94.7h.1M240.1 92.6h.1M240.2 90.5h.1M240.2 95.5h.1M240.3 93.3h.1M240.9 97.7h.1M241 100l.4-.2-.1 .4zM241.1 91.1l.1 .4h-.4z"/>
<path d="M241.2 96.4h.1M241.6 90.7h.1M241.9 93h.1M241.9 90.8h.1M241.9 94.3h.1M242 95.8v.4h-.3zM242.1 98.5h.1M242.1 90.6h.1M242.4 93.2h.1M242.5 95.4l.5-.1-.2 .3zM242.5 97.2h.1M242.6 95.2h.1"/>
<path d="M243.1 98.4h.1M243.2 96.3h.1M243.2 99.6h.1M243.2 94.2h.1M243.3 99.7h.1M243.3 92.2h.1M243.4 95.7h.1M243.5 90.6h.1M262.3 95.8h.1M262.3 91.8l.2-.1-.2 .4M262.4 93.7h.1M262.5 94h.1"/>
<path d="M262.5 91.6h.1M262.6 98.1h.1M262.9 97h.1M263.5 93l.1 .5-.4-.1zM263.7 90.8h.1M263.8 90.5h.1M263.8 98.5h.1M263.9 92.4h.1M263.9 90.1h.1M264 94.7h.1M264.2 99l.5-.2-.2 .4zM264.4 97.8l.1 .4-.4-.1z"/>
<path d="M264.6 94.6h.1M264.6 97.4h.1M265 91.7h.1M265.2 99h.1M265.3 91.9h.1M265.3 99.8h.1M265.3 99.6h.1M265.4 97.5h.1M265.5 95.4h.1M265.6 93.3h.1M265.6 91.2h.1M265.7 94.4l.5-.2-.1 .4z"/>
<path d="M265.8 94.1h.1M265.9 98.2h.1M266.2 92.1h.1M266.3 95.3l.1 .6-.5-.1zM266.8 98.8h.1M266.9 96.5h.1M267 91h.1M267.4 97.8h.1M267.6 90.1h.1M267.7 94.1h.1M267.9 93.6l-.2 .2 .2 .1M97.7 116h16.4"/>
<path d="M106 116v-25.9h5.5v25.9M106 107h.1M106.1 104.9h.1M106.1 114h.1M106.2 102.8h.1M106.2 111.7h.1M106.3 100.8h.1M106.5 102.7h.1M106.6 100.4h.1M106.6 108.1h.1M106.7 112.1h.1M106.8 114.6h-.3l.3-.3v.3"/>
<path d="M107.1 101l.4-.2-.1 .4zM107.2 104.8h.1M107.5 114.6h.1M107.7 112.6l.5-.2-.1 .4zM107.8 111.5h.1M107.8 112.4h.1M107.9 109.2h.1M107.9 104.9h.1M107.9 104.5h.1M107.9 103.1l.1 .6-.6-.1zM108.1 100.2h.1M108.1 100.8h.1"/>
<path d="M108.1 108.7h.1M108.5 113.6h.1M108.6 100.5l.1 .4h-.4zM108.7 110.3l.1 .6-.6-.1zM108.7 111.4h.1M108.8 102.3h.1M109 114.9h.1M109 112.8h.1M109.1 101.7h.1M109.1 110.7h.1M109.2 108.7h.1M109.2 105.7h.1"/>
<path d="M109.3 106.6h.1M109.3 108.1l.4-.2-.1 .4zM109.3 104.5h.1M109.3 105.9h.1M109.3 113.8h.1M109.4 102.4h.1M109.4 109h.1M109.5 100.3h.1M109.5 106.8h.1M109.6 105.6h-.4l.3-.4 .1 .4M109.9 108.2h.1M110.1 112.3h.1"/>
<path d="M110.2 111.2h.1M110.4 109.9v.4h-.3zM110.8 103.5l.5-.1-.2 .4zM110.8 115.6h.1M110.8 114.7h.1M111.1 106.6h.1M111.2 104.3h.1M111.2 105h.1M111.3 114.6v.4h-.3zM111.5 103.9h.1M111.5 111.8h.1M111.5 115.1v.1"/>
<path d="M119.5 116h148.4v-25.9h-5.6v25.9M125 115.7h113.3M134.2 114.4v1.3M134.5 114.6h.1M134.5 100.8l-.2 .3h.2M134.5 101.9l-.2 .2 .2 .1M134.7 115.7h.1M134.9 111.5h.1M134.9 111.6h.1M135 109.4h.1M135 115.6h.1M135 107.3h.1"/>
<path d="M135.1 105.2h.1M135.2 103.2h.1M135.3 101.1h.1M135.3 101.9h.1M135.4 105.5l.1 .3h-.4zM135.4 110h.1M135.5 107.7h.1M135.8 101.6l-.2 .2 .2 .1M136.1 110.4l.2-.2 .1 .3h-.3M136.1 101.4v.5M136.1 112.1h.1M136.1 108.4h.1"/>
<path d="M136.3 101.7h.1M136.3 109.6h.1M136.5 100.8h.1M136.5 105.9h.1M136.5 109.1l.4-.2-.1 .4zM136.6 102.7h.1M136.9 108.4l.1 .6-.6-.1zM137 114.9h.1M137.2 114.9v.3h-.3zM137.4 105.2h.1M137.5 109.3h.1M137.6 115.7l.2-.1v.1"/>
<path d="M137.8 111h.1M137.8 109.6h.1M137.8 103.1h.1M137.9 115.3h.1M138 111.1h.1M138.1 109h.1M138.2 106.9h.1M138.3 104.9h.1M138.3 111.7h.1M138.3 104.5l-.3 .1 .3 .1M138.6 102h.1M138.7 105h.1"/>
<path d="M138.8 102.7h.1M139.1 101.1v.4h-.3zM139.4 107.2h.1M139.5 108.5h.1M139.7 114.4v1.3M238.3 100.2l.1 .3h-.1M238.3 108.9h.1l-.1 .2M238.3 114.4v1.6M238.4 112.5h.1M238.4 114.9h.1M238.5 107h.1M238.7 102.7h.1"/>
<path d="M238.9 111.5h.1M239.2 104.8l.1 .4h-.4zM239.3 115.5h.1M239.3 100.2h.1M239.4 113.5h.1M239.4 111.3h.1M239.4 104.5l.5-.1-.1 .3zM239.5 109.3h.1M239.6 107.2h.1M239.6 115.9h.1M239.6 109.3h.1M239.6 105.1h.1"/>
<path d="M239.7 112.1h.1M239.7 103h.1M239.7 104.2h.1M239.8 100.9h.1M239.9 106.8h.1M239.9 104.6h.1M240.1 103.6h.1M240.1 109.6l.1 .3h-.4zM240.5 115.8h.1M240.6 116h.1M240.6 109h.1M240.8 106.1h.1"/>
<path d="M240.9 110.1h.1M241 114.3v.3h-.3zM241.1 115.7h.1M241.2 113.4h.1M241.3 105.5v.5h-.5zM241.5 104.4h.1M241.6 102.1h.1M241.7 111.6l.4-.2-.1 .4zM241.7 112.6h.1M241.9 102.2h.1M241.9 110.2h.1M242.1 102.9h.1"/>
<path d="M242.1 112.6l.1 .6-.6-.1zM242.1 106.4h.1M242.1 114.3h.1M242.2 106.5h.1M242.5 115.1h.1M242.6 113h.1M242.7 110.9h.1M242.7 108.8h.1M242.8 106.7h.1M242.8 113.2h.1M242.8 100.5l.1 .4h-.4l.3-.4M242.9 104.6h.1"/>
<path d="M242.9 110.9h.1M243 102.6h.1M243 109.4h.1M243 100.5h.1M243.1 101.9h.1M243.2 107l.4-.2-.1 .4zM243.3 111.5h.1M243.4 103.6h.1M243.4 103.8h.1M243.5 115.4h.1M243.7 105.2l.1 .4h-.4zM243.8 116h.1"/>
<path d="M262.3 111.8l.2-.3 .1 .4h-.3M262.6 108.3h.1M262.7 103.5l.4-.2-.1 .4zM263 110.3h.1M263.2 115h.1M263.2 112.7h.1M263.4 100.5h.1M263.4 115.1l.4-.2-.1 .4zM263.4 104.6h.1M263.5 103.7h.1M263.6 101.4h.1M263.7 106.4h.1"/>
<path d="M263.7 114.3h.1M264 102.7h.1M264 110.6h.1M264.2 107.1h.1M264.2 105.9h.1M264.3 111.1h.1M264.8 112.5h.1M264.8 114.1h.1M264.9 112.1h.1M264.9 110.3h.1M264.9 110.6l.4-.2-.1 .4zM265 110h.1"/>
<path d="M265 107.9h.1M265.1 113.6h.1M265.1 105.8h.1M265.2 101.2h.1M265.2 103.7h.1M265.2 115.7h.1M265.3 101.6h.1M265.3 107.7h.1M265.3 102.5v.4l-.3-.1zM265.5 103.9h.1M265.6 114.7h.1M265.9 103.4h.1"/>
<path d="M266.1 107.2l.1 .4h-.3zM266.3 110.4h.1M266.4 110.1h.1M266.4 106l.5-.2-.2 .4zM266.5 107.8h.1M266.7 100.7h.1M266.8 104.7h.1M267 111.9l.1 .4h-.4zM267.2 112.2h.1M267.2 102.4l.1 .6h-.6zM267.4 105.7h.1M267.4 113.7h.1"/>
<path d="M267.5 100.9h.1M267.5 107.2h.1M267.6 102h.1M267.6 109.9h.1M267.7 111.3h.1M267.9 109.7l-.4 .4 .4 .1M134.2 139.2v-2.2h5.5v2.2M134.3 138.8h.1M134.8 137.3h.1M135 138.3h.1M135.1 138l.1 .5-.4-.1zM137.4 138h.1"/>
<path d="M137.6 139h.1M138 139h.1M138.3 138.9l.4-.2-.1 .4zM139.6 138.5l.1 .4-.4-.1zM238.5 138.1h.1M238.8 139.9l.4-.2-.1 .4zM239.1 140h.1M239.6 138.1l.1 .6-.6-.1zM240.1 139.6h.1M240.2 137.5h.1M241.1 138.1l.1 .4-.4-.1zM241.6 137.7h.1"/>
<path d="M241.9 140h.1M241.9 137.8h.1M242.1 137.5h.1M243.3 139.1h.1M243.5 137.5h.1M262.3 138.8l.2-.1-.2 .4M262.5 138.6h.1M263.7 137.8h.1M263.8 137.5h.1M263.9 139.4h.1M263.9 137.1h.1M265 138.6h.1"/>
<path d="M265.3 138.9h.1M265.6 138.2h.1M266.2 139.1h.1M267 138h.1M267.5 137h.1M134.4 142.3h.1M134.5 147.7l-.2 .4h.2M134.5 148.9l-.2 .1 .2 .2M134.9 141.6l.4-.5v.6l-.4-.1M134.9 158.5h.1M134.9 158.6h.1M135 156.4h.1"/>
<path d="M135 154.3h.1M135.1 152.2h.1M135.2 150.1h.1M135.3 148h.1M135.3 148.8h.1M135.3 146h.1M135.4 152.4l.1 .4h-.4zM135.4 143.9h.1M135.4 156.9h.1M135.5 141.8h.1M135.5 154.7h.1M135.6 148.8h.2"/>
<path d="M135.7 143.2h.1M135.8 145.6h.1M135.8 148.6l-.2 .2M136.1 157.4l.2-.3 .1 .4h-.3M136.1 148.3v.5M136.1 144.4l.2-.1-.2 .4M136.1 159.1h.1M136.1 155.4h.1M136.3 148.7h.1M136.3 156.6h.1M136.3 140.7h.1M136.5 147.8h.1"/>
<path d="M136.5 145.7h.1M136.5 144.9h.1M136.5 152.9h.1M136.5 156.1l.4-.2-.1 .4zM136.6 149.7h.1M136.9 155.4l.1 .6-.6-.1zM137.4 152.2h.1M137.4 143.2h.1M137.5 140.9h.1M137.5 156.2h.1M137.8 142.5h.1M137.8 157.9h.1"/>
<path d="M137.8 156.6h.1M137.8 142.1h.1M137.8 150h.1M138 158.1h.1M138.1 156h.1M138.1 145.3h.1M138.2 143.4l.1 .4h-.4zM138.2 153.9h.1M138.3 151.8h.1M138.3 158.7h.1M138.3 151.4l-.3 .2 .3 .1M138.6 141.4h.1"/>
<path d="M138.6 149h.1M138.7 152h.1M138.8 149.7h.1M139.1 148.1v.4h-.3zM139.1 140.7h.1M139.1 143.3h.1M139.4 154.1h.1M139.5 155.5h.1M238.3 147.2l.1 .3h-.1M238.3 155.9h.1l-.1 .1M238.4 159.4h.1M238.5 146.1h.1"/>
<path d="M238.5 154h.1M238.5 144.9h.1M238.6 142.7h.1M238.7 149.7h.1M238.9 158.4h.1M239.2 144.1h.1M239.2 151.8l.1 .4-.4-.1zM239.3 147.1h.1M239.4 158.3h.1M239.4 151.5l.5-.2-.1 .4zM239.5 156.3h.1M239.6 154.1h.1"/>
<path d="M239.6 156.3h.1M239.6 152.1h.1M239.7 159.1h.1M239.7 150h.1M239.7 143.3h.1M239.7 151.2h.1M239.8 147.9h.1M239.9 153.8h.1M239.9 145.8h.1M239.9 151.5h.1M239.9 143.7h.1M239.9 146.5h.1"/>
<path d="M239.9 145.8l.6-.5v.6zM240 141.6h.1M240.1 150.6h.1M240.1 156.5l.1 .4h-.4zM240.2 142.5h.1M240.3 140.2h.1M240.6 156h.1M240.8 153h.1M240.9 144.7h.1M240.9 157.1h.1M241 146.9l.4-.1-.1 .4zM241.2 143.3h.1"/>
<path d="M241.3 152.4v.6l-.5-.1zM241.5 151.3h.1M241.6 149.1h.1M241.7 158.5l.4-.1-.1 .4zM241.7 159.6h.1M241.9 149.2h.1M241.9 157.1h.1M241.9 141.3h.1M242 142.8v.4l-.3-.1zM242.1 149.9h.1M242.1 159.6l.1 .5h-.6zM242.1 145.5h.1"/>
<path d="M242.1 153.4h.1M242.2 153.5h.1M242.4 140.2h.1M242.5 142.4l.5-.2-.2 .4zM242.5 144.2h.1M242.6 160h.1M242.6 142.2h.1M242.7 157.9h.1M242.7 155.8h.1M242.8 153.7h.1M242.8 147.5l.1 .4h-.4zM242.9 151.6h.1"/>
<path d="M242.9 157.9h.1M243 149.6h.1M243 156.4h.1M243 147.4h.1M243.1 145.4h.1M243.1 148.8h.1M243.2 143.3h.1M243.2 146.6h.1M243.2 154l.4-.2-.1 .4zM243.2 141.2h.1M243.3 146.7h.1M243.3 158.5h.1"/>
<path d="M243.4 142.6h.1M243.4 150.5h.1M243.4 150.7h.1M243.7 152.2l.1 .4h-.4zM262.3 142.7h.1M262.3 158.7l.2-.2 .1 .4-.3-.1M262.4 140.7h.1M262.5 141h.1M262.6 145h.1M262.6 155.3h.1M262.7 150.5l.4-.2-.1 .4zM262.9 144h.1"/>
<path d="M263 157.2h.1M263.2 159.7h.1M263.4 147.5h.1M263.4 151.6h.1M263.5 150.7h.1M263.5 140l.1 .4h-.4zM263.6 148.4h.1M263.7 153.3h.1M263.8 145.4h.1M264 149.6h.1M264 157.5h.1M264 141.7h.1"/>
<path d="M264.2 154.1h.1M264.2 145.9l.5-.1-.2 .3zM264.2 152.8h.1M264.3 158.1h.1M264.4 144.7l.1 .4h-.4zM264.6 141.5h.1M264.6 144.4h.1M264.8 159.5h.1M264.9 159h.1M264.9 157.2h.1M264.9 157.5l.4-.1-.1 .3zM265 156.9h.1"/>
<path d="M265 154.9h.1M265.1 152.8h.1M265.2 148.2h.1M265.2 150.7h.1M265.2 145.9h.1M265.3 148.6h.1M265.3 146.8h.1M265.3 154.7h.1M265.3 149.4v.5l-.3-.1zM265.3 146.5h.1M265.4 144.4h.1M265.5 150.9h.1"/>
<path d="M265.5 142.4h.1M265.6 140.3h.1M265.7 141.4l.5-.2-.1 .4zM265.8 141.1h.1M265.9 150.4h.1M265.9 145.2h.1M266.1 154.2l.1 .4-.3-.1zM266.3 142.3l.1 .6-.5-.1zM266.3 157.4h.1M266.4 157.1h.1M266.4 153l.5-.2-.2 .4zM266.5 154.8h.1"/>
<path d="M266.7 147.7h.1M266.8 145.8h.1M266.8 151.7h.1M266.9 143.5h.1M267 158.9l.1 .4-.4-.1zM267.2 159.2h.1M267.2 149.4l.1 .6-.6-.1zM267.4 152.7h.1M267.4 144.8h.1M267.5 147.9h.1M267.5 154.2h.1M267.6 149h.1"/>
<path d="M267.6 156.9h.1M267.7 158.2h.1M267.7 141.1h.1M267.9 140.6l-.2 .2h.2M267.9 156.7l-.4 .4h.4M26.4 162.9h241.5v-25.9h-5.6v25.9M26.4 162.7h211.9M134.2 161.4v1.3M134.5 161.5h.1M134.7 162.6h.1M135 162.6h.1M137 161.9h.1"/>
<path d="M137.2 161.8v.4h-.3zM137.6 162.7l.2-.2v.2M137.9 162.2h.1M139.7 161.4v1.3M238.3 162.9v-25.9h5.5v25.9M238.4 161.9h.1M239.3 162.5h.1M239.4 160.4h.1M239.6 162.8h.1M240.5 162.8h.1M240.6 162.9h.1M241 161.2v.4h-.3z"/>
<path d="M241.1 162.6h.1M241.2 160.4h.1M242.1 161.3h.1M242.5 162.1h.1M242.8 160.1h.1M243.5 162.3h.1M243.8 162.9h.1M263.2 162h.1M263.4 162.1l.4-.2-.1 .4zM263.7 161.2h.1M264.8 161.1h.1M265.1 160.6h.1"/>
<path d="M265.2 162.6h.1M265.6 161.7h.1M267.4 160.7h.1"/>
</g>
<path d="M161.9 93.5v19.7M163.2 93.5v19.7M200.1 93.5v19.7M201.3 93.5v19.7M63.4 140.4v19.7M64.6 140.4v19.7M101.6 140.4v19.7M102.8 140.4v19.7" fill="none" stroke="#ff0" stroke-width=".15"/>
<g fill="#000" stroke="#000" stroke-width=".15">
<path d="M132.7 57.4l.1 .8h-.3zM145 56.7h.2l-.1 .7zM145.1 53l.1 .8h-.2zM252.1 54.5l1.6-1.2-1.1 1.6zM26.4 70.3l.7-.1v.2zM132.5 62.3h.3l-.1 .7zM134.2 67.1l.8-.2v.2zM139 66.9l.7 .2h-.7zM139 70.2l.7 .1-.7 .1zM139.7 67.1l.8-.2v.2zM237.6 66.9l.7 .2h-.7zM238.3 67.1l.8-.2v.2z"/>
<path d="M243.1 66.9l.7 .2h-.7zM243.8 67.1l.8-.2v.2zM261.6 66.9l.7 .2h-.7zM262.3 67.1l.8-.2v.2zM267.1 66.9l.8 .2h-.8zM101.6 85.1l.7-.1v.2zM105.3 85l.7 .1-.7 .1zM106 85.1l.8-.1v.2zM110.8 85l.7 .1-.7 .1zM125 85.1l.7-.1v.2zM139 85l.7 .1-.7 .1zM139.7 85.1l.8-.1v.2z"/>
<path d="M151.3 90.1l1 .2-1 .2zM153.2 90.3l1-.2v.4zM169.8 93.5l.2 .9h-.4zM169.6 91.2h.4l-.2 1zM191.7 90.1l1 .2-1 .1zM193 90.3l.9-.2v.3zM237.6 85l.7 .1-.7 .1zM238.3 85.1l.8-.1v.2zM243.1 85l.7 .1-.7 .1zM265 92.2l.2 .8h-.2zM101.7 114.9l-.5 1.6-.5-.3zM134.7 115.3l1.1 1.4-.5 .3z"/>
<path d="M265 113.7h.2l-.2 .7zM134.2 132.1l.8-.1v.2zM139 132l.7 .1-.7 .1zM139.7 132.1l.8-.1v.2zM237.6 132l.7 .1-.7 .1zM238.3 132.1l.8-.1v.2zM243.1 132l.7 .1-.7 .1zM243.1 134.6l.7 .1-.7 .1zM243.8 132.1l.8-.1v.2zM244 136l.7-.1v.2zM244 134.7l.7-.1v.2zM261.1 135.9l.7 .1-.7 .1z"/>
<path d="M261.6 132l.7 .1-.7 .1zM262.3 136l.8-.1v.2zM179.9 152.4l1.5-.2v.5zM134.7 162.3l1.1 1.4-.5 .3z"/>
</g>
<g font-size="1.5">
<text x="144.7" y="56.5" transform="rotate(-90 144.7 56.5)">360</text>
<text x="132.3" y="61.5" transform="rotate(-90 132.3 61.5)">450</text>
<text x="183.7" y="64.8">CLEAR WIDTH</text>
<text x="81.4" y="69.9">9200</text>
<text x="135.7" y="66.6">450</text>
<text x="187.3" y="66.6">8000</text>
<text x="239.8" y="66.6">450</text>
<text x="251.3" y="66.6">1500</text>
<text x="263.8" y="66.6">450</text>
<text x="128.7" y="82.9">OVERLAP</text>
<text x="183.7" y="82.9">CLEAR WIDTH</text>
<text x="102.5" y="84.7">360</text>
<text x="107.5" y="84.7">450</text>
<text x="130.6" y="84.7">1200</text>
<text x="187.3" y="84.7">8000</text>
<text x="239.8" y="84.7">450</text>
<text x="264.7" y="105.1" transform="rotate(-90 264.7 105.1)">1800</text>
<text x="93.9" y="118.6">POST</text>
<text x="137" y="119">AUTOMATION SYSTEM</text>
<text x="137" y="121">1 PHASE, SUPPLY</text>
<text x="137" y="122.6">ELECTRIC MOTOR WITH RACK &amp; PINION MECHANISM.</text>
<text x="137" y="124.2">( BFT MAKE )</text>
<text x="135.7" y="131.7">450</text>
<text x="183.7" y="129.8">CLEAR WIDTH</text>
<text x="187.3" y="131.7">8000</text>
<text x="239.8" y="131.7">450</text>
<text x="251.3" y="131.7">1500</text>
<text x="240.4" y="134.3">10</text>
<text x="251.1" y="135.6">1450</text>
<text x="264.2" y="135.6">40</text>
<text x="137" y="166">AUTOMATION SYSTEM</text>
<text x="137" y="167.9">1 PHASE, SUPPLY</text>
<text x="137" y="169.6">ELECTRIC MOTOR WITH RACK &amp; PINION MECHANISM.</text>
</g>
<g font-size="1.4">
<text x="155.4" y="88.4">GAP</text>
<text x="195.1" y="90">SQ.TUBE 25 X 25 X 2.5</text>
<text x="156" y="90">75</text>
<text x="169.9" y="90">R.TUBE 100 X 50 X 3.2 THK</text>
<text x="183.7" y="152.3">OPENING DIRECTION</text>
</g>
</svg>
